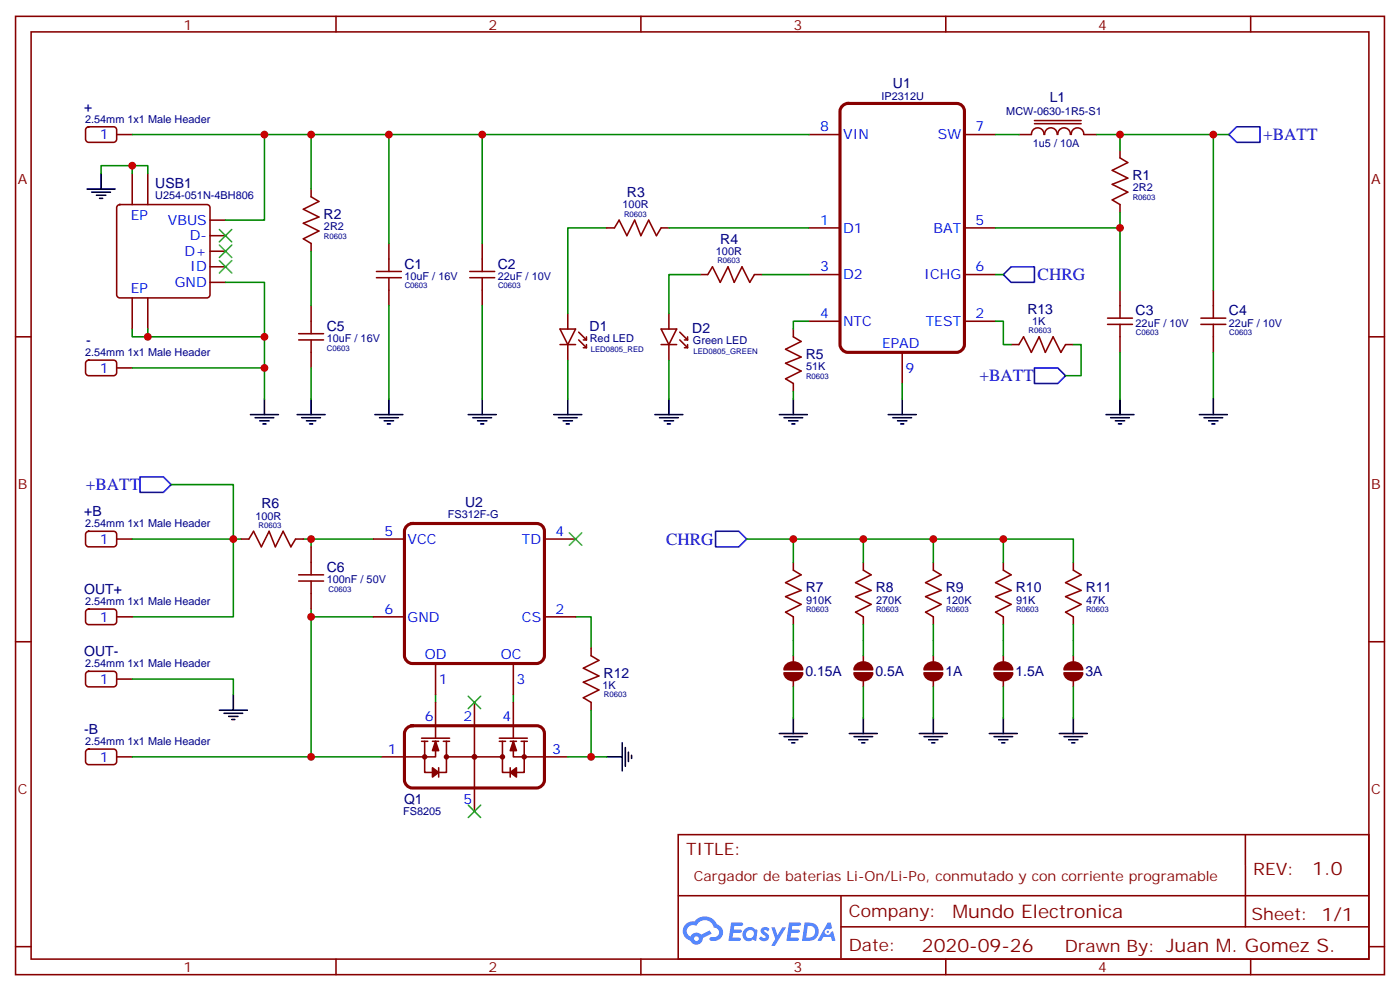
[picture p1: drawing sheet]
<svg xmlns="http://www.w3.org/2000/svg" width="317mm" height="225mm" viewBox="0 0 317 225" stroke-linecap="round" stroke-linejoin="round" font-family="sans-serif">
<g fill="none" stroke="#870000" stroke-width=".35">
<path d="M3.5 3.7h310.5v217.3h-310.5zM7.1 7.2h303.3v210.3h-303.3zM76.2 3.7v3.5M145.3 3.7v3.5M214.5 3.7v3.5M283.6 3.7v3.5M3.5 76.4h3.6M310.4 76.4h3.6M3.5 145.5h3.6M310.4 145.5h3.6M153.8 189.3h156.6v28.2h-156.6zM282.4 189.3v20.9"/>
<path d="M3.5 214.7h3.6M76.2 217.5v3.5M145.3 217.5v3.5M153.8 203.1h156.5M190.7 210.2h119.6M190.7 203.1v14.1M214.5 217.5v3.5M283.6 217.5v3.5M310.4 214.7h3.6"/>
</g>
<g fill="#5487ff">
<path d="M172.8 210.4a1.22 1.22 0 0 1 1.7 .3l-.4 .6a.47 .47 0 0 0-.3-.4 .47 .47 0 0 0-.5 .2v.1a1.55 1.55 0 0 1 1.1 1.5 1.34 1.34 0 0 1-2.3 .1l.5-.5 .7 .4a.29 .29 0 0 0 .4-.2 .29 .29 0 0 0-.3-.4 1.04 1.04 0 0 1-.6-1.7z"/>
<path d="M165.8 209.2h2.1a.43 .43 0 0 1 .5 .1 .43 .43 0 0 1 .1 .4l-.3 .2h-1.7l-.1 .9 1.7 .1a.37 .37 0 0 1 .1 .4 .37 .37 0 0 1-.3 .2h-1.6l-.2 1.1h1.3a.43 .43 0 0 1 .5 .1 .43 .43 0 0 1 .1 .5l-.3 .1h-2.5z"/>
<path d="M179 209.2h2.1a.43 .43 0 0 1 .4 .1 .43 .43 0 0 1 .1 .4l-.3 .2h-1.6l-.1 .9 1.6 .1a.36 .36 0 0 1 .2 .4 .36 .36 0 0 1-.4 .2h-1.6l-.1 1.1h1.3a.43 .43 0 0 1 .4 .1 .43 .43 0 0 1 .1 .5l-.3 .1h-2.4z"/>
<path d="M187.7 209.2h.7l.3 1.2-.6 .4a.69 .69 0 0 0-1 .2 .69 .69 0 0 0 .5 1 .69 .69 0 0 0 .8-.6l.5-.3 .6 2.2h-.8l-.2-.8h-1.8l-.5 .8h-.8z"/>
<path d="M174.9 210.3h.8l.6 1.8 1.1-1.8h.9l-2.6 4.2h-.8l.9-1.6z"/>
<path d="M182.5 209.2l-.6 4.1h1.3a2.11 2.11 0 0 0 2.5-2.1 2.11 2.11 0 0 0-2.5-2zM183.2 209.9a1.39 1.39 0 0 1 1.7 1.4 1.39 1.39 0 0 1-1.8 1.3h-.3z"/>
<path d="M168.8 210.8a1.47 1.47 0 0 0-.1 2.1 1.47 1.47 0 0 0 2.1 .1l.7 .3 .3-2.3-.2-.2h-.4a1.49 1.49 0 0 0-2.4 0zM169.5 211.2a.92 .92 0 0 1 1.5 .5 .92 .92 0 0 1-1.3 1 .9 .9 0 0 1-.2-1.5z"/>
<path d="M155.5 209.6a2.18 2.18 0 0 0 1.1 3.7 1.44 1.44 0 0 0 1.6 .9 1.44 1.44 0 0 0 1.2-1.5l2-1-.5-.7-1.9 1a1.47 1.47 0 0 0-2.4 .4 1.39 1.39 0 0 1-.7-2 1.39 1.39 0 0 1 2-.4 2.12 2.12 0 0 1 2.2-1.3 2.12 2.12 0 0 1 1.9 1.7 1.07 1.07 0 0 1 1.1 1 1.07 1.07 0 0 1-1 1.1h-.7a.43 .43 0 0 0-.5 .4 .43 .43 0 0 0 .4 .5 1.98 1.98 0 0 0 2.5-1.3 1.98 1.98 0 0 0-1.2-2.5 2.98 2.98 0 0 0-5.1-.7l-1.1 .1zM157.4 212.9a.55 .55 0 0 1 1.1 0 .55 .55 0 0 1-1.1 0z"/>
<circle cx="187.7" cy="211.3" r=".26"/>
</g>
<g fill="none" stroke="#000" stroke-width=".35">
<path d="M22.9 39.3v3.6M19.8 42.9h6.3M20.8 43.6h4.2M21.9 44.3h2.1M22.6 45h.7M56.8 94h6.3M57.9 94.7h4.2M58.9 95.4h2.1M59.6 96.1h.7M60 90.5v3.5M67.4 94h6.3M68.4 94.7h4.3"/>
<path d="M69.5 95.4h2.1M70.2 96.1h.7M70.6 90.5v3.5M85 94h6.4M86.1 94.7h4.2M87.1 95.4h2.2M87.8 96.1h.7M88.2 90.5v3.5M106.2 94h6.3M107.2 94.7h4.3M108.3 95.4h2.1M109 96.1h.7"/>
<path d="M109.4 90.5v3.5M125.6 94h6.3M126.6 94.7h4.3M127.7 95.4h2.1M128.4 96.1h.7M128.8 90.5v3.5M148.5 94h6.4M149.6 94.7h4.2M150.6 95.4h2.2M151.3 96.1h.7M151.7 90.5v3.5M176.7 94h6.4"/>
<path d="M177.8 94.7h4.2M178.9 95.4h2.1M179.6 96.1h.7M179.9 90.5v3.5M201.4 94h6.4M202.5 94.7h4.2M203.6 95.4h2.1M204.3 96.1h.7M204.6 90.5v3.5M250.8 94h6.4M251.9 94.7h4.2M252.9 95.4h2.2"/>
<path d="M253.6 96.1h.8M254 90.5v3.5M272 94h6.3M273 94.7h4.3M274.1 95.4h2.1M274.8 96.1h.7M275.2 90.5v3.5M52.9 157.5v3.5M49.7 161h6.4M50.8 161.7h4.2M51.9 162.5h2.1M52.6 163.2h.7"/>
<path d="M137.6 171.6h3.5M141.1 168.5v6.3M141.8 169.5v4.2M142.5 170.6v2.1M143.2 171.3v.7M176.7 166.3h6.4M177.8 167h4.2M178.9 167.7h2.1M179.6 168.5h.7M179.9 162.8v3.5M192.6 166.3h6.4M193.7 167h4.2"/>
<path d="M194.7 167.7h2.1M195.4 168.5h.7M195.8 162.8v3.5M208.5 166.3h6.3M209.5 167h4.3M210.6 167.7h2.1M211.3 168.5h.7M211.7 162.8v3.5M224.4 166.3h6.3M225.4 167h4.3M226.5 167.7h2.1M227.2 168.5h.7"/>
<path d="M227.5 162.8v3.5M240.2 166.3h6.4M241.3 167h4.2M242.4 167.7h2.1M243.1 168.5h.7M243.4 162.8v3.5"/>
</g>
<g fill="none" stroke="#008700" stroke-width=".35">
<path d="M22.9 39.3v-1.7h10.6v1.7M30 30.5h30v19.4h-8.8M30 37.6v1.7M60 30.5h10.6M88.2 30.5v24.7M109.4 30.5v24.7M183.4 30.5h-112.8v12.4M225.8 30.5h5.3M248.7 30.5h5.3v3.5M254 30.5h21.2v35.3M275.2 30.5h3.5M70.6 57v12.3"/>
<path d="M137.6 51.7h-8.8v19.4M151.7 51.7h31.7M225.8 51.7h28.2M254 48.2v17.6M30 74.6v1.8h3.5v-1.8M33.5 76.4h26.5M51.2 64h8.8v19.4h-30M88.2 69.3v21.2M109.4 69.3v21.2M158.7 62.3h-7v8.8M172.9 62.3h10.5M183.4 72.8h-3.5v1.8"/>
<path d="M225.8 72.8h1.7v5.3h1.8M225.8 62.3h1.7M243.4 78.1h1.8v7.1h-3.5M254 79.9v10.6M275.2 79.9v10.6M60 83.4v7.1M70.6 83.4v7.1M128.8 81.7v8.8M151.7 81.7v8.8M179.9 88.7v1.8M204.6 87v3.5M38.8 109.9h14.1v30h-22.9"/>
<path d="M30 122.2h24.7M68.8 122.2h1.8M70.6 138.1v1.8h14.1M70.6 139.9v31.7M84.7 122.2h-14.1v1.8M130.5 139.9h3.6v7M169.3 122.2h74.1v5.3M179.9 122.2v5.3M195.8 122.2v5.3M211.7 122.2v5.3M227.5 122.2v5.3M30 154h22.9v3.5"/>
<path d="M98.8 157.5v1.8M116.4 157.5v1.8M179.9 155.8v7M179.9 141.6v7.1M195.8 155.8v7M195.8 141.6v7.1M211.7 155.8v7M211.7 141.6v7.1M227.5 155.8v7M227.5 141.6v7.1M243.4 155.8v7M243.4 141.6v7.1"/>
<path d="M30 171.6h56.4M134.1 161v10.6h-5.3M134.1 171.6h3.5"/>
</g>
<g fill="none" stroke="#870000" stroke-width=".35">
<path d="M19.6 29l.5-.2h5.7a.71 .71 0 0 1 .7 .7v2.1a.76 .76 0 0 1-.7 .7h-5.7a.76 .76 0 0 1-.7-.7v-2.1zM26.5 30.5h3.5M30 39.3v7.1M33.5 39.3v7.1M183.4 30.5h7.1M218.7 30.5h7.1M231.1 30.5h2.8M233.9 30.5a1.41 1.41 0 0 1 1.4-1.5 1.41 1.41 0 0 1 1.4 1.5M234.6 27.3h10.6M234.6 28h10.6M236.9 30.5a1.41 1.41 0 0 1 1.4-1.5 1.41 1.41 0 0 1 1.4 1.5M239.9 30.5a1.41 1.41 0 0 1 1.4-1.5 1.41 1.41 0 0 1 1.4 1.5"/>
<path d="M243 30.5a1.41 1.41 0 0 1 1.4-1.5 1.41 1.41 0 0 1 1.4 1.5M245.9 30.5h2.8M254 34v1.8l1.8 1.1-3.6 1.7 3.6 1.8-3.6 1.4 3.6 1.8-3.6 1.7 1.8 1.1v1.8M26.7 46.6l.5-.2h19.7a.71 .71 0 0 1 .7 .7v19.8a.76 .76 0 0 1-.7 .7h-19.7a.76 .76 0 0 1-.7-.7v-19.8zM47.6 57h3.6M47.6 53.4h3.6M47.6 49.9h3.6M70.6 42.9v1.7l1.7 1.1-3.5 1.7 3.5 1.8-3.5 1.4 3.5 1.8-3.5 1.8 1.8 1v1.8M88.2 55.2v6.4M109.4 55.2v6.4M137.6 51.7h1.7l1.1-1.8 1.8 3.5 1.7-3.5 1.4 3.5 1.8-3.5 1.8 3.5 1-1.7h1.8M183.4 51.7h7.1"/>
<path d="M218.7 51.7h7.1M30 67.6v7M33.5 67.6v7M47.6 64h3.6M47.6 60.5h3.6M67.7 77.1h5.7M67.7 75.7h5.7M70.6 69.3v6.4M70.6 77.1v6.3M85.4 63h5.6M85.4 61.6h5.6M88.2 63v6.3"/>
<path d="M106.5 63h5.7M106.5 61.6h5.7M109.4 63v6.3M127 78.1h3.5M127 74.6h3.5l-1.7 3.5zM128.8 71.1v3.5M128.8 78.1v3.6M131.2 77.1l1.8 1.7M131.2 75.3l1.8 1.8M132.3 77.1h.7M132.3 78.8h.7M133 76.4v.7"/>
<path d="M133 78.1v.7M149.9 74.6h3.6l-1.8 3.5zM149.9 78.1h3.6M151.7 71.1v3.5M151.7 78.1v3.6M154.2 77.1l1.7 1.7M154.2 75.3l1.7 1.8M155.2 77.1h.7M155.2 78.8h.7M155.9 76.4v.7M155.9 78.1v.7M158.7 62.3h1.8l1.1-1.8 1.7 3.5 1.8-3.5 1.4 3.5 1.8-3.5 1.7 3.5 1.1-1.7h1.8"/>
<path d="M179.9 74.6v1.8l1.8 1-3.5 1.8 3.5 1.8-3.5 1.4 3.5 1.7-3.5 1.8 1.7 1.1v1.7M183.4 72.8h7.1M183.4 62.3h7.1M204.6 79.9v7.1M218.7 72.8h7.1M218.7 62.3h7.1M229.3 78.1h1.8l1-1.7 1.8 3.5 1.8-3.5 1.4 3.5 1.7-3.5 1.8 3.5 1.1-1.8h1.7M251.2 73.6h5.6M251.2 72.1h5.6M254 65.8v6.3M254 73.6v6.3M272.3 73.6h5.7"/>
<path d="M272.3 72.1h5.7M275.2 65.8v6.3M275.2 73.6v6.3M19.6 81.9l.5-.2h5.7a.71 .71 0 0 1 .7 .7v2.1a.76 .76 0 0 1-.7 .7h-5.7a.76 .76 0 0 1-.7-.7v-2.1zM26.5 83.4h3.5M19.6 120.7l.5-.2h5.7a.71 .71 0 0 1 .7 .7v2.1a.76 .76 0 0 1-.7 .7h-5.7a.76 .76 0 0 1-.7-.7v-2.1zM19.6 138.3l.5-.2h5.7a.71 .71 0 0 1 .7 .7v2.1a.76 .76 0 0 1-.7 .7h-5.7a.76 .76 0 0 1-.7-.7v-2.1zM26.5 122.2h3.5M26.5 139.9h3.5M54.7 122.2h1.7l1.1-1.7 1.8 3.5 1.7-3.5 1.4 3.5 1.8-3.5 1.8 3.5 1-1.8h1.8M67.7 131.8h5.7M67.7 130.4h5.7"/>
<path d="M70.6 124v6.4M70.6 131.8v6.3M84.7 122.2h7M84.7 139.9h7M123.5 122.2h7M123.5 139.9h7M179.9 127.5v1.8l1.8 1.1-3.5 1.7 3.5 1.8-3.5 1.4 3.5 1.8-3.5 1.7 1.7 1.1v1.7M195.8 127.5v1.8l1.8 1.1-3.6 1.7 3.6 1.8-3.6 1.4 3.6 1.8-3.6 1.7 1.8 1.1v1.7M211.7 127.5v1.8l1.7 1.1-3.5 1.7 3.5 1.8-3.5 1.4 3.5 1.8-3.5 1.7 1.8 1.1v1.7M227.5 127.5v1.8l1.8 1.1-3.5 1.7 3.5 1.8-3.5 1.4 3.5 1.8-3.5 1.7 1.7 1.1v1.7M243.4 127.5v1.8l1.8 1.1-3.5 1.7 3.5 1.8-3.5 1.4 3.5 1.8-3.5 1.7 1.7 1.1v1.7M19.6 152.4l.5-.2h5.7a.71 .71 0 0 1 .7 .7v2.1a.76 .76 0 0 1-.7 .8h-5.7a.76 .76 0 0 1-.7-.8v-2.1z"/>
<path d="M26.5 154h3.5M98.8 150.5v7M98.8 159.3v8.1M107.6 159.3v24.7M116.4 150.5v7M116.4 159.3v8.1M134.1 146.9v1.8l1.7 1.1-3.5 1.7 3.5 1.8-3.5 1.4 3.5 1.8-3.5 1.7 1.8 1.1v1.7M179.9 148.7v2.5M179.9 153.3v2.5M195.8 148.7v2.5M195.8 153.3v2.5M211.7 148.7v2.5"/>
<path d="M211.7 153.3v2.5M227.5 148.7v2.5M227.5 153.3v2.5M243.4 148.7v2.5M243.4 153.3v2.5M19.6 170.1l.5-.2h5.7a.71 .71 0 0 1 .7 .7v2.1a.76 .76 0 0 1-.7 .7h-5.7a.76 .76 0 0 1-.7-.7v-2.1zM26.5 171.6h3.5M95.6 167.4h6.4M95.6 168.1h1.4M96.3 168.1v3.5h-9.9M98.1 168.1h1.4M98.8 168.1v3.5h-2.5v3.6h1.8"/>
<path d="M99.5 174.1v2.1M100.5 168.1h1.5M101.2 168.1v7.1h-1.7M101.2 171.6h12.7M113.2 167.4h6.4M113.2 168.1h1.5M113.9 168.1v7.1h1.8M115.7 168.1h1.4M115.7 174.1v2.1M116.4 168.1v3.5h2.5v3.6h-1.8M118.2 168.1h1.4M118.9 168.1v3.5h9.9"/>
</g>
<path d="M191.1 24l1.2-.5h24.7a1.76 1.76 0 0 1 1.7 1.7v52.9a1.89 1.89 0 0 1-1.7 1.8h-24.7a1.89 1.89 0 0 1-1.8-1.8v-52.9l.1-.4zM92.3 119.2l1.2-.5h28.2a1.76 1.76 0 0 1 1.8 1.8v28.2a1.89 1.89 0 0 1-1.8 1.8h-28.2a1.89 1.89 0 0 1-1.8-1.8v-28.2l.1-.5zM92.3 165.1l1.2-.5h28.2a1.76 1.76 0 0 1 1.8 1.7v10.6a1.89 1.89 0 0 1-1.8 1.8h-28.2a1.89 1.89 0 0 1-1.8-1.8v-10.6l.1-.4z" fill="none" stroke="#870000" stroke-width=".71"/>
<path d="M49.7 52l2.9 2.9M49.7 55.6l2.9 2.8M49.7 59.1l2.9 2.8M52.6 52l-2.9 2.9M52.6 55.6l-2.9 2.8M52.6 59.1l-2.9 2.8M129.1 120.8l2.8 2.8M131.9 120.8l-2.8 2.8M106.2 157.9l2.8 2.8M109 157.9l-2.8 2.8M106.2 182.6l2.8 2.8M109 182.6l-2.8 2.8" fill="none" stroke="#3c3" stroke-width=".35"/>
<g fill="#870000" stroke="#870000" stroke-width=".35">
<path d="M98.8 168.1l.7 2.1h-1.4z"/>
<path d="M98.1 174.1l1.4 1.1-1.4 1z"/>
<path d="M115.7 175.2l1.4-1.1v2.1z"/>
<path d="M116.4 168.1l.7 2.1h-1.4z"/>
<path d="M178.4 150.6a2.21 2.21 0 0 1 3.6 1.3h-4.2l.1-.5z"/>
<path d="M177.8 152.6h4.2a2.15 2.15 0 0 1-2.1 1.7 2.15 2.15 0 0 1-2.1-1.7z"/>
<path d="M194.3 150.6a2.21 2.21 0 0 1 3.6 1.3h-4.2l.1-.5z"/>
<path d="M193.7 152.6h4.2a2.15 2.15 0 0 1-2.1 1.7 2.15 2.15 0 0 1-2.1-1.7z"/>
<path d="M226 150.6a2.21 2.21 0 0 1 3.7 1.3h-4.3l.1-.5z"/>
<path d="M225.4 152.6h4.3a2.15 2.15 0 0 1-2.2 1.7 2.15 2.15 0 0 1-2.1-1.7z"/>
<path d="M210.2 150.6a2.21 2.21 0 0 1 3.6 1.3h-4.3l.1-.5z"/>
<path d="M209.5 152.6h4.3a2.15 2.15 0 0 1-2.1 1.7 2.15 2.15 0 0 1-2.2-1.7z"/>
<path d="M241.9 150.6a2.21 2.21 0 0 1 3.6 1.3h-4.2l.1-.5z"/>
<path d="M241.3 152.6h4.2a2.15 2.15 0 0 1-2.1 1.7 2.15 2.15 0 0 1-2.1-1.7z"/>
<circle cx="107.6" cy="171.6" r=".49"/>
<circle cx="101.2" cy="171.6" r=".44"/>
<circle cx="96.3" cy="171.6" r=".44"/>
<circle cx="118.9" cy="171.6" r=".44"/>
<circle cx="113.9" cy="171.6" r=".44"/>
</g>
<path d="M278.7 30.5l1.8-1.7h5.3v3.5h-5.3zM227.5 62.3l1.8-1.8h5.3v3.5h-5.3zM234.6 83.4h5.3l1.8 1.8-1.8 1.8h-5.3zM31.7 108.1h5.3l1.8 1.8-1.8 1.8h-5.3zM162.3 120.5h5.3l1.7 1.7-1.7 1.8h-5.3z" fill="none" stroke="#00c" stroke-width=".35"/>
<g fill="#c00">
<circle cx="70.6" cy="122.2" r=".88"/>
<circle cx="52.9" cy="122.2" r=".88"/>
<circle cx="70.6" cy="139.9" r=".88"/>
<circle cx="70.6" cy="171.6" r=".88"/>
<circle cx="30" cy="37.6" r=".88"/>
<circle cx="60" cy="76.4" r=".88"/>
<circle cx="33.5" cy="76.4" r=".88"/>
<circle cx="60" cy="83.4" r=".88"/>
<circle cx="60" cy="30.5" r=".88"/>
<circle cx="254" cy="51.7" r=".88"/>
<circle cx="254" cy="30.5" r=".88"/>
<circle cx="275.2" cy="30.5" r=".88"/>
<circle cx="134.1" cy="171.6" r=".88"/>
<circle cx="179.9" cy="122.2" r=".88"/>
<circle cx="227.5" cy="122.2" r=".88"/>
<circle cx="211.7" cy="122.2" r=".88"/>
<circle cx="195.8" cy="122.2" r=".88"/>
<circle cx="70.6" cy="30.5" r=".88"/>
<circle cx="109.4" cy="30.5" r=".88"/>
<circle cx="88.2" cy="30.5" r=".88"/>
</g>
<g font-size="4.2" fill="#800">
<text x="297.6" y="198.5">1.0</text>
<text x="216" y="208.1">Mundo Electronica</text>
<text x="209.1" y="215.9">2020-09-26</text>
</g>
<g font-size="3.9" fill="#00c">
<text x="286.5" y="31.8">+BATT</text>
<text x="235.3" y="63.5">CHRG</text>
<text x="222.1" y="86.5">+BATT</text>
<text x="19.5" y="111.1">+BATT</text>
<text x="151" y="123.5">CHRG</text>
</g>
<g font-size="3.9" fill="#800">
<text x="155.6" y="193.9">TITLE:</text>
<text x="284.2" y="198.5">REV:</text>
<text x="192.5" y="208.1">Company:</text>
<text x="283.9" y="208.7">Sheet: 1/1</text>
<text x="192.5" y="215.7">Date:</text>
<text x="241.5" y="215.8">Drawn By: Juan M. Gomez S.</text>
</g>
<g font-size="3.2" fill="#800">
<text x="41.6" y="6.7">1</text>
<text x="110.8" y="6.7">2</text>
<text x="179.9" y="6.7">3</text>
<text x="249.1" y="6.7">4</text>
<text x="4.1" y="41.8">A</text>
<text x="311" y="41.8">A</text>
<text x="4.1" y="110.9">B</text>
<text x="311" y="110.9">B</text>
<text x="4.1" y="180.1">C</text>
<text x="311" y="180.1">C</text>
<text x="157.3" y="199.8">Cargador de baterias Li-On/Li-Po, conmutado y con corriente programable</text>
<text x="41.6" y="220.5">1</text>
<text x="110.8" y="220.5">2</text>
<text x="179.9" y="220.5">3</text>
<text x="249.1" y="220.5">4</text>
</g>
<g font-size="3.2" fill="#000080">
<text x="202.5" y="20">U1</text>
<text x="238.1" y="23.2">L1</text>
<text x="19.1" y="25.3">+</text>
<text x="256.8" y="40.8">R1</text>
<text x="35.2" y="42.6">USB1</text>
<text x="142.2" y="44.7">R3</text>
<text x="73.4" y="49.6">R2</text>
<text x="163.4" y="55.3">R4</text>
<text x="91.7" y="60.9">C1</text>
<text x="112.9" y="60.9">C2</text>
<text x="233" y="71.2">R13</text>
<text x="257.5" y="71.5">C3</text>
<text x="278.7" y="71.5">C4</text>
<text x="74.1" y="75">C5</text>
<text x="133.7" y="75">D1</text>
<text x="157" y="75.4">D2</text>
<text x="19.6" y="78.2">-</text>
<text x="182.8" y="81.4">R5</text>
<text x="19.1" y="117">+B</text>
<text x="59.3" y="115.3">R6</text>
<text x="105.5" y="114.9">U2</text>
<text x="74.1" y="129.7">C6</text>
<text x="19.1" y="134.7">OUT+</text>
<text x="182.8" y="134.3">R7</text>
<text x="198.6" y="134.3">R8</text>
<text x="214.5" y="134.3">R9</text>
<text x="230.4" y="134.3">R10</text>
<text x="246.3" y="134.3">R11</text>
<text x="19.1" y="148.8">OUT-</text>
<text x="136.9" y="153.7">R12</text>
<text x="182.6" y="153.4">0.15A</text>
<text x="198.5" y="153.4">0.5A</text>
<text x="214.4" y="153.4">1A</text>
<text x="230.3" y="153.4">1.5A</text>
<text x="246.1" y="153.4">3A</text>
<text x="19.1" y="166.4">-B</text>
<text x="91.6" y="182.3">Q1</text>
</g>
<g font-size="3.2" fill="#00f">
<text x="186" y="29.8">8</text>
<text x="221.2" y="29.8">7</text>
<text x="22.7" y="31.6">1</text>
<text x="191.2" y="31.6">VIN</text>
<text x="212.7" y="31.6">SW</text>
<text x="29.6" y="49.9">EP</text>
<text x="38.1" y="51">VBUS</text>
<text x="186" y="51">1</text>
<text x="191.2" y="52.7">D1</text>
<text x="211.7" y="52.7">BAT</text>
<text x="221.2" y="51">5</text>
<text x="41.9" y="58">D+</text>
<text x="43" y="54.5">D-</text>
<text x="39.6" y="65.1">GND</text>
<text x="43.1" y="61.6">ID</text>
<text x="186" y="61.6">3</text>
<text x="191.2" y="63.3">D2</text>
<text x="209.6" y="63.3">ICHG</text>
<text x="221.2" y="61.6">6</text>
<text x="29.6" y="66.5">EP</text>
<text x="186" y="72.1">4</text>
<text x="191.2" y="73.9">NTC</text>
<text x="209.9" y="73.9">TEST</text>
<text x="221.2" y="72.1">2</text>
<text x="200" y="78.8">EPAD</text>
<text x="22.7" y="84.5">1</text>
<text x="205.3" y="84.5">9</text>
<text x="22.7" y="123.3">1</text>
<text x="87.2" y="121.5">5</text>
<text x="92.4" y="123.3">VCC</text>
<text x="118.4" y="123.3">TD</text>
<text x="125.9" y="121.5">4</text>
<text x="22.7" y="140.9">1</text>
<text x="87.2" y="139.2">6</text>
<text x="92.4" y="140.9">GND</text>
<text x="118.4" y="140.9">CS</text>
<text x="125.9" y="139.2">2</text>
<text x="96.3" y="149.4">OD</text>
<text x="113.6" y="149.4">OC</text>
<text x="22.7" y="155">1</text>
<text x="99.5" y="155">1</text>
<text x="117.1" y="155">3</text>
<text x="96.3" y="163.5">6</text>
<text x="105.1" y="163.5">2</text>
<text x="113.9" y="163.5">4</text>
<text x="22.7" y="172.7">1</text>
<text x="87.9" y="170.9">1</text>
<text x="125.2" y="170.9">3</text>
<text x="105.1" y="182.2">5</text>
</g>
<g font-size="2.5" fill="#000080">
<text x="199.9" y="22.6">IP2312U</text>
<text x="19.3" y="27.9">2.54mm 1x1 Male Header</text>
<text x="228.2" y="26.1">MCW-0630-1R5-S1</text>
<text x="234.2" y="33.3">1u5 / 10A</text>
<text x="35.2" y="45.2">U254-051N-4BH806</text>
<text x="141.2" y="47.3">100R</text>
<text x="256.9" y="43.4">2R2</text>
<text x="73.5" y="52.2">2R2</text>
<text x="162.4" y="57.9">100R</text>
<text x="91.7" y="63.5">10uF / 16V</text>
<text x="112.9" y="63.5">22uF / 10V</text>
<text x="74.1" y="77.6">10uF / 16V</text>
<text x="133.7" y="77.6">Red LED</text>
<text x="157.2" y="78">Green LED</text>
<text x="234.1" y="73.8">1K</text>
<text x="257.5" y="74.1">22uF / 10V</text>
<text x="278.7" y="74.1">22uF / 10V</text>
<text x="19.3" y="80.8">2.54mm 1x1 Male Header</text>
<text x="182.8" y="84">51K</text>
<text x="19.3" y="119.6">2.54mm 1x1 Male Header</text>
<text x="57.9" y="117.8">100R</text>
<text x="101.6" y="117.5">FS312F-G</text>
<text x="19.3" y="137.2">2.54mm 1x1 Male Header</text>
<text x="74.1" y="132.3">100nF / 50V</text>
<text x="182.8" y="136.9">910K</text>
<text x="198.7" y="136.9">270K</text>
<text x="214.6" y="136.9">120K</text>
<text x="230.5" y="136.9">91K</text>
<text x="246.3" y="136.9">47K</text>
<text x="19.3" y="151.4">2.54mm 1x1 Male Header</text>
<text x="136.6" y="156.3">1K</text>
<text x="19.3" y="169">2.54mm 1x1 Male Header</text>
<text x="91.4" y="184.9">FS8205</text>
</g>
<g font-size="1.8" fill="#000080">
<text x="256.9" y="45.3">R0603</text>
<text x="141.5" y="49.2">R0603</text>
<text x="73.4" y="54.1">R0603</text>
<text x="162.7" y="59.7">R0603</text>
<text x="91.8" y="65.4">C0603</text>
<text x="112.9" y="65.4">C0603</text>
<text x="233.2" y="75.6">R0603</text>
<text x="257.6" y="76">C0603</text>
<text x="278.7" y="76">C0603</text>
<text x="74.1" y="79.5">C0603</text>
<text x="134" y="79.9">LED0805_RED</text>
<text x="157.3" y="80.2">LED0805_GREEN</text>
<text x="182.8" y="85.8">R0603</text>
<text x="58.6" y="119.7">R0603</text>
<text x="74.5" y="134.2">C0603</text>
<text x="182.8" y="138.8">R0603</text>
<text x="198.7" y="138.8">R0603</text>
<text x="214.5" y="138.8">R0603</text>
<text x="230.4" y="138.8">R0603</text>
<text x="246.3" y="138.8">R0603</text>
<text x="136.9" y="158.2">R0603</text>
</g>
</svg>
